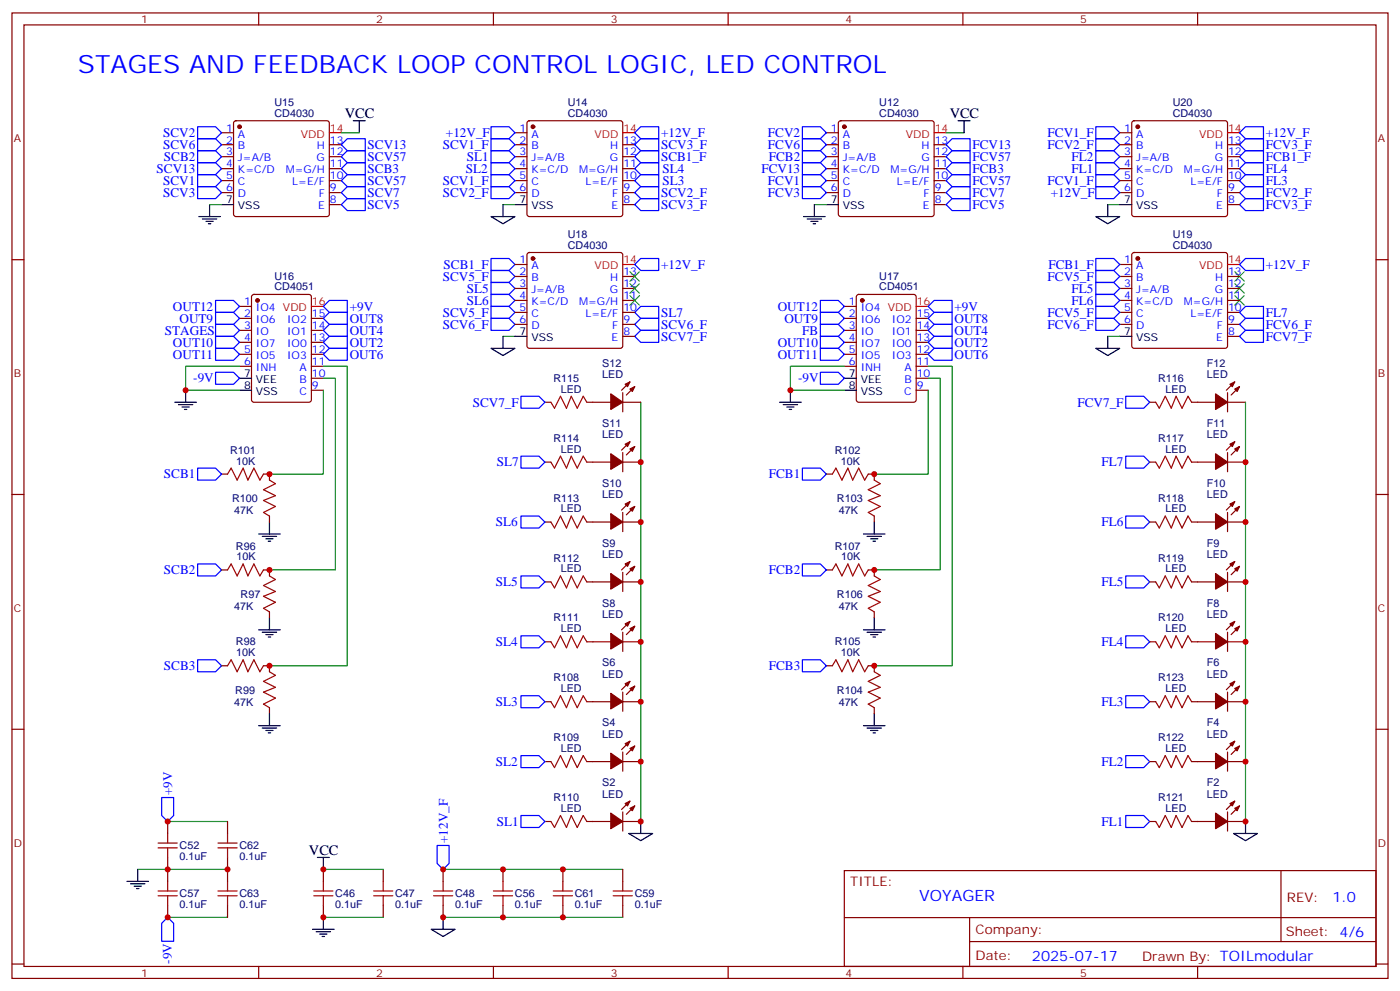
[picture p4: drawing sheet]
<svg xmlns="http://www.w3.org/2000/svg" width="412mm" height="292mm" viewBox="0 0 412 292" stroke-linecap="round" stroke-linejoin="round" font-family="sans-serif">
<g fill="none" stroke="#870000" stroke-width=".35">
<path d="M3.5 3.8h405.4v284.3h-405.4zM7.1 7.3h398.2v277.3h-398.2zM76.2 3.8v3.5M145.3 3.8v3.5M214.5 3.8v3.5M283.6 3.8v3.5M352.8 3.8v3.5M65.3 39.1h3.5M69 35.8l.5-.2h26.8l.5 .2 .2 .5v26.8l-.2 .5-.5 .2h-26.8l-.5-.3-.2-.4v-26.8zM151.7 39.1h3.5M155.5 35.8l.4-.2h26.8l.5 .2 .2 .5v26.8l-.2 .5-.5 .2h-26.8l-.5-.3-.2-.4v-26.8zM243.4 39.1h3.5"/>
<path d="M247.2 35.8l.4-.2h26.9l.5 .2 .2 .5v26.8l-.3 .5-.4 .2h-26.9l-.4-.3-.3-.4v-26.8zM329.8 39.1h3.6M333.6 35.8l.5-.2h26.8l.5 .2 .2 .5v26.8l-.2 .5-.5 .2h-26.8l-.5-.3-.2-.4v-26.8zM65.3 42.6h3.5M65.3 46.1h3.5M65.3 49.7h3.5M65.3 53.2h3.5M65.3 56.7h3.5M97 42.6h3.5M97 46.1h3.5M97 49.7h3.5M97 53.2h3.5"/>
<path d="M97 56.7h3.5M151.7 42.6h3.5M151.7 46.1h3.5M151.7 49.7h3.5M151.7 53.2h3.5M151.7 56.7h3.5M183.4 42.6h3.6M183.4 46.1h3.6M183.4 49.7h3.6M183.4 53.2h3.6M183.4 56.7h3.6M243.4 42.6h3.5"/>
<path d="M243.4 46.1h3.5M243.4 49.7h3.5M243.4 53.2h3.5M243.4 56.7h3.5M275.2 42.6h3.5M275.2 46.1h3.5M275.2 49.7h3.5M275.2 53.2h3.5M275.2 56.7h3.5M329.8 42.6h3.6M329.8 46.1h3.6M329.8 49.7h3.6"/>
<path d="M329.8 53.2h3.6M329.8 56.7h3.6M361.6 42.6h3.5M361.6 46.1h3.5M361.6 49.7h3.5M361.6 53.2h3.5M361.6 56.7h3.5M3.5 76.5h3.6M97 60.3h3.5M151.7 77.9h3.5M155.5 74.6l.4-.2h26.8l.5 .2 .2 .5v26.8l-.2 .5-.5 .2h-26.8l-.5-.2-.2-.5v-26.8zM183.4 60.3h3.6"/>
<path d="M275.2 60.3h3.5M329.8 77.9h3.6M333.6 74.6l.5-.2h26.8l.5 .2 .2 .5v26.8l-.2 .5-.5 .2h-26.8l-.5-.2-.2-.5v-26.8zM361.6 60.3h3.5M405.3 76.5h3.6M70.6 90.2h3.5M70.6 93.8h3.5M70.6 97.3h3.5M74.3 86.9l.5-.2h16.2l.7 .4v30.7l-.4 .6-16.5 .1-.7-.5v-30.6zM91.7 93.8h3.5M91.7 97.3h3.5M151.7 81.4h3.5"/>
<path d="M151.7 84.9h3.5M151.7 88.5h3.5M151.7 92h3.5M151.7 95.5h3.5M183.4 81.4h3.6M183.4 84.9h3.6M183.4 88.5h3.6M183.4 92h3.6M183.4 95.5h3.6M183.4 99.1h3.6M248.7 90.2h3.5M248.7 93.8h3.5"/>
<path d="M248.7 97.3h3.5M252.5 86.9l.4-.2h16.3l.6 .4 .1 30.7-.5 .6-16.5 .1-.6-.5-.1-30.6zM269.9 93.8h3.5M269.9 97.3h3.5M329.8 81.4h3.6M329.8 84.9h3.6M329.8 88.5h3.6M329.8 92h3.6M329.8 95.5h3.6M361.6 81.4h3.5M361.6 84.9h3.5M361.6 88.5h3.5"/>
<path d="M361.6 92h3.5M361.6 95.5h3.5M361.6 99.1h3.5M70.6 100.8h3.5M70.6 104.4h3.5M70.6 107.9h3.5M91.7 100.8h3.5M91.7 104.4h3.5M91.7 107.9h3.5M91.7 114.9h3.5M91.7 111.4h3.5M160.5 118.5h1.8"/>
<path d="M172.9 118.5h7M183.4 115.6v5.7M183.4 118.5h5.3M185.6 112.5l-2.5 2.4M187 113.9l-2.5 2.4M248.7 100.8h3.5M248.7 104.4h3.5M248.7 107.9h3.5M269.9 100.8h3.5M269.9 104.4h3.5M269.9 107.9h3.5M269.9 114.9h3.5"/>
<path d="M269.9 111.4h3.5M338.7 118.5h1.7M351 118.5h7.1M361.6 118.5h5.3M361.6 115.6v5.7M363.7 112.5l-2.5 2.4M365.1 113.9l-2.4 2.4M65.3 139.6h1.7M77.6 139.6h1.8v1.8M160.5 136.1h1.8M172.9 136.1h7M183.4 133.3v5.6"/>
<path d="M183.4 136.1h5.3M185.6 130.1l-2.5 2.5M187 131.5l-2.5 2.5M243.4 139.6h1.8M255.8 139.6h1.7v1.8M338.7 136.1h1.7M351 136.1h7.1M361.6 136.1h5.3M361.6 133.3v5.6M363.7 130.1l-2.5 2.5M365.1 131.5l-2.4 2.5M3.5 145.6h3.6"/>
<path d="M79.4 152v1.7M160.5 153.7h1.8M172.9 153.7h7M183.4 150.9v5.7M183.4 153.7h5.3M185.6 147.7l-2.5 2.5M187 149.2l-2.5 2.4M257.5 152v1.7M338.7 153.7h1.7M351 153.7h7.1M361.6 153.7h5.3M361.6 150.9v5.7"/>
<path d="M363.7 147.7l-2.5 2.5M365.1 149.2l-2.4 2.4M405.3 145.6h3.6M65.3 167.9h1.7M77.6 167.9h1.8v1.7M160.5 171.4h1.8M172.9 171.4h7M183.4 168.6v5.6M183.4 171.4h5.3M185.6 165.4l-2.5 2.5M187 166.8l-2.5 2.5M243.4 167.9h1.8"/>
<path d="M255.8 167.9h1.7v1.7M338.7 171.4h1.7M351 171.4h7.1M361.6 171.4h5.3M361.6 168.6v5.6M363.7 165.4l-2.5 2.5M365.1 166.8l-2.4 2.5M65.3 196.1h1.7M77.6 196.1h1.8v1.7M79.4 180.2v1.8M160.5 189h1.8M172.9 189h7"/>
<path d="M183.4 186.2v5.6M183.4 189h5.3M185.6 183l-2.5 2.5M187 184.4l-2.5 2.5M243.4 196.1h1.8M255.8 196.1h1.7v1.7M257.5 180.2v1.8M338.7 189h1.7M351 189h7.1M361.6 189h5.3M361.6 186.2v5.6M363.7 183l-2.5 2.5"/>
<path d="M365.1 184.4l-2.4 2.5M3.5 214.8h3.6M79.4 208.4v1.8M160.5 206.7h1.8M172.9 206.7h7M183.4 206.7h5.3M183.4 203.8v5.7M185.6 200.7l-2.5 2.4M185.6 218.3l-2.5 2.5M187 202.1l-2.5 2.4M187 219.7l-2.5 2.5M257.5 208.4v1.8"/>
<path d="M338.7 206.7h1.7M351 206.7h7.1M361.6 206.7h5.3M361.6 203.8v5.7M363.7 218.3l-2.5 2.5M363.7 200.7l-2.5 2.4M365.1 219.7l-2.4 2.5M365.1 202.1l-2.4 2.4M405.3 214.8h3.6M160.5 224.3h1.8M172.9 224.3h7M183.4 221.5v5.6"/>
<path d="M183.4 239.1v5.7M183.4 224.3h5.3M185.6 235.9l-2.5 2.5M187 237.3l-2.5 2.5M338.7 224.3h1.7M351 224.3h7.1M361.6 224.3h5.3M361.6 221.5v5.6M361.6 239.1v5.7M363.7 235.9l-2.5 2.5M365.1 237.3l-2.4 2.5M49.4 241.9v3.6"/>
<path d="M49.4 252.5v7.1M67 241.9v3.6M67 252.5v7.1M95.2 256v3.6M112.9 256v3.6M130.5 256v3.6M148.2 256v3.6M160.5 241.9h1.8M165.8 256v3.6M172.9 241.9h7M183.4 256v3.6M183.4 241.9h5.3"/>
<path d="M248.7 256.4h156.6v28.2h-156.6zM338.7 241.9h1.7M351 241.9h7.1M361.6 241.9h5.3M377.3 256.4v20.9M49.4 266.6v3.6M67 266.6v3.6M95.2 266.6v3.6M112.9 266.6v3.6M130.5 266.6v3.6M148.2 266.6v3.6M165.8 266.6v3.6"/>
<path d="M183.4 266.6v3.6M248.7 270.2h156.5M285.6 277.3h119.6M285.6 270.2v14.2M3.5 283.9h3.6M76.2 284.6v3.5M145.3 284.6v3.5M214.5 284.6v3.5M283.6 284.6v3.5M352.8 284.6v3.5M405.3 283.9h3.6"/>
</g>
<g fill="#870000" stroke="#870000" stroke-width=".35">
<path d="M185.6 202.8l1.4-.7-.7 1.4z"/>
<path d="M184.1 201.4l1.5-.7-.7 1.4z"/>
<path d="M179.9 204.2l3.5 2.5-3.5 2.1z"/>
<path d="M185.6 220.4l1.4-.7-.7 1.4z"/>
<path d="M184.1 219l1.5-.7-.7 1.4z"/>
<path d="M179.9 221.8l3.5 2.5-3.5 2.1z"/>
<path d="M185.6 238.1l1.4-.8-.7 1.5z"/>
<path d="M184.1 236.6l1.5-.7-.7 1.4z"/>
<path d="M179.9 239.5l3.5 2.4-3.5 2.2z"/>
<path d="M185.6 185.1l1.4-.7-.7 1.4z"/>
<path d="M184.1 183.7l1.5-.7-.7 1.4z"/>
<path d="M179.9 186.5l3.5 2.5-3.5 2.1z"/>
<path d="M185.6 167.5l1.4-.7-.7 1.4z"/>
<path d="M184.1 166.1l1.5-.7-.7 1.4z"/>
<path d="M179.9 168.9l3.5 2.5-3.5 2.1z"/>
<path d="M185.6 149.9l1.4-.7-.7 1.4z"/>
<path d="M184.1 148.4l1.5-.7-.7 1.5z"/>
<path d="M179.9 151.3l3.5 2.4-3.5 2.2z"/>
<path d="M185.6 132.2l1.4-.7-.7 1.4z"/>
<path d="M184.1 130.8l1.5-.7-.7 1.4z"/>
<path d="M179.9 133.6l3.5 2.5-3.5 2.1z"/>
<path d="M185.6 114.6l1.4-.7-.7 1.4z"/>
<path d="M184.1 113.2l1.5-.7-.7 1.4z"/>
<path d="M179.9 116l3.5 2.5-3.5 2.1z"/>
<path d="M363.7 114.6l1.4-.7-.7 1.4z"/>
<path d="M362.3 113.2l1.4-.7-.7 1.4z"/>
<path d="M358.1 116l3.5 2.5-3.5 2.1z"/>
<path d="M363.7 132.2l1.4-.7-.7 1.4z"/>
<path d="M362.3 130.8l1.4-.7-.7 1.4z"/>
<path d="M358.1 133.6l3.5 2.5-3.5 2.1z"/>
<path d="M363.7 149.9l1.4-.7-.7 1.4z"/>
<path d="M362.3 148.4l1.4-.7-.7 1.5z"/>
<path d="M358.1 151.3l3.5 2.4-3.5 2.2z"/>
<path d="M363.7 167.5l1.4-.7-.7 1.4z"/>
<path d="M362.3 166.1l1.4-.7-.7 1.4z"/>
<path d="M358.1 168.9l3.5 2.5-3.5 2.1z"/>
<path d="M363.7 185.1l1.4-.7-.7 1.4z"/>
<path d="M362.3 183.7l1.4-.7-.7 1.4z"/>
<path d="M358.1 186.5l3.5 2.5-3.5 2.1z"/>
<path d="M363.7 238.1l1.4-.8-.7 1.5z"/>
<path d="M362.3 236.6l1.4-.7-.7 1.4z"/>
<path d="M358.1 239.5l3.5 2.4-3.5 2.2z"/>
<path d="M363.7 220.4l1.4-.7-.7 1.4z"/>
<path d="M362.3 219l1.4-.7-.7 1.4z"/>
<path d="M358.1 221.8l3.5 2.5-3.5 2.1z"/>
<path d="M363.7 202.8l1.4-.7-.7 1.4z"/>
<path d="M362.3 201.4l1.4-.7-.7 1.4z"/>
<path d="M358.1 204.2l3.5 2.5-3.5 2.1z"/>
<circle cx="70.6" cy="37.3" r=".53"/>
<circle cx="248.7" cy="37.3" r=".53"/>
<circle cx="157" cy="37.3" r=".53"/>
<circle cx="75.8" cy="88.5" r=".53"/>
<circle cx="254" cy="88.5" r=".53"/>
<circle cx="157" cy="76.1" r=".53"/>
<circle cx="335.1" cy="76.1" r=".53"/>
<circle cx="335.1" cy="37.3" r=".53"/>
</g>
<g fill="none" stroke="#000" stroke-width=".35">
<path d="M104.1 35.6h3.5M105.8 35.6v3.5M282.2 35.6h3.6M284 35.6v3.5M58.6 63.8h6.3M59.6 64.5h4.3M60.7 65.2h2.1M61.4 65.9h.7M61.7 60.3v3.5M65.3 60.3h3.5M144.6 63.8h7.1l-3.5 2.1zM148.2 60.3v3.5"/>
<path d="M151.7 60.3h3.5M236.7 63.8h6.4M237.8 64.5h4.2M238.8 65.2h2.1M239.5 65.9h.7M239.9 60.3v3.5M243.4 60.3h3.5M322.8 63.8h7l-3.5 2.1zM326.3 60.3v3.5M329.8 60.3h3.6M148.2 99.1v3.5M151.7 99.1h3.5"/>
<path d="M326.3 99.1v3.5M329.8 99.1h3.6M51.5 118.5h6.4M52.6 119.2h4.2M53.6 119.9h2.1M54.7 114.9v3.6M70.6 111.4h3.5M70.6 114.9h3.5M144.6 102.6h7.1l-3.5 2.1zM229.7 118.5h6.3M230.7 119.2h4.2M231.8 119.9h2.1"/>
<path d="M232.8 114.9v3.6M248.7 111.4h3.5M248.7 114.9h3.5M322.8 102.6h7l-3.5 2.1zM54.3 120.6h.7M232.5 120.6h.7M76.2 157.3h6.3M77.3 158h4.2M78.3 158.7h2.1M79 159.4h.7M79.4 153.7v3.6M254.4 157.3h6.3"/>
<path d="M255.4 158h4.2M256.5 158.7h2.1M257.2 159.4h.7M257.5 153.7v3.6M76.2 185.5h6.3M77.3 186.2h4.2M78.3 186.9h2.1M79 187.6h.7M79.4 182v3.5M254.4 185.5h6.3M255.4 186.2h4.2M256.5 186.9h2.1"/>
<path d="M257.2 187.6h.7M257.5 182v3.5M76.2 213.7h6.3M77.3 214.4h4.2M78.3 215.1h2.1M79 215.8h.7M79.4 210.2v3.5M254.4 213.7h6.3M255.4 214.4h4.2M256.5 215.1h2.1M257.2 215.8h.7M257.5 210.2v3.5"/>
<path d="M37.4 259.6h6.3M40.6 256v3.6M93.5 252.5h3.5M95.2 252.5v3.5M185.2 245.5h7.1l-3.6 2.1zM188.7 241.9v3.6M363.4 245.5h7l-3.5 2.1zM366.9 241.9v3.6M38.5 260.3h4.2M39.5 261h2.1M40.2 261.7h.7M92.1 273.7h6.3"/>
<path d="M93.1 274.4h4.3M94.2 275.1h2.1M94.9 275.8h.7M95.2 270.2v3.5M127 273.7h7.1l-3.6 2.1zM130.5 270.2v3.5"/>
</g>
<path d="M97 39.1h3.5M183.4 39.1h3.6M275.2 39.1h3.5M361.6 39.1h3.5M183.4 77.9h3.6M361.6 77.9h3.5M91.7 90.2h3.5M269.9 90.2h3.5" fill="none" stroke="#f00" stroke-width=".35"/>
<g fill="none" stroke="#00f" stroke-width=".35">
<path d="M58.2 37.3h5.3l1.8 1.8-1.8 1.8h-5.3zM144.6 37.3h5.3l1.8 1.8-1.8 1.8h-5.3zM187 39.1l1.7-1.8h5.3v3.6h-5.3zM236.4 37.3h5.3l1.7 1.8-1.7 1.8h-5.3zM322.8 37.3h5.3l1.7 1.8-1.7 1.8h-5.3zM365.1 39.1l1.8-1.8h5.3v3.6h-5.3zM58.2 40.9h5.3l1.8 1.7-1.8 1.8h-5.3zM58.2 44.4h5.3l1.8 1.7-1.8 1.8h-5.3zM58.2 51.4h5.3l1.8 1.8-1.8 1.8h-5.3zM58.2 55h5.3l1.8 1.7-1.8 1.8h-5.3zM58.2 47.9h5.3l1.8 1.8-1.8 1.7h-5.3zM100.5 56.7l1.8-1.7h5.3v3.5h-5.3z"/>
<path d="M100.5 53.2l1.8-1.8h5.3v3.6h-5.3zM100.5 42.6l1.8-1.7h5.3v3.5h-5.3zM100.5 46.1l1.8-1.7h5.3v3.5h-5.3zM100.5 49.7l1.8-1.8h5.3v3.5h-5.3zM144.6 40.9h5.3l1.8 1.7-1.8 1.8h-5.3zM144.6 44.4h5.3l1.8 1.7-1.8 1.8h-5.3zM144.6 47.9h5.3l1.8 1.8-1.8 1.7h-5.3zM144.6 51.4h5.3l1.8 1.8-1.8 1.8h-5.3zM144.6 55h5.3l1.8 1.7-1.8 1.8h-5.3zM187 53.2l1.7-1.8h5.3v3.6h-5.3zM187 49.7l1.7-1.8h5.3v3.5h-5.3zM187 56.7l1.7-1.7h5.3v3.5h-5.3z"/>
<path d="M187 42.6l1.7-1.7h5.3v3.5h-5.3zM187 46.1l1.7-1.7h5.3v3.5h-5.3zM236.4 47.9h5.3l1.7 1.8-1.7 1.7h-5.3zM236.4 55h5.3l1.7 1.7-1.7 1.8h-5.3zM236.4 51.4h5.3l1.7 1.8-1.7 1.8h-5.3zM236.4 44.4h5.3l1.7 1.7-1.7 1.8h-5.3zM236.4 40.9h5.3l1.7 1.7-1.7 1.8h-5.3zM278.7 49.7l1.8-1.8h5.3v3.5h-5.3zM278.7 46.1l1.8-1.7h5.3v3.5h-5.3zM278.7 42.6l1.8-1.7h5.3v3.5h-5.3zM278.7 53.2l1.8-1.8h5.3v3.6h-5.3zM278.7 56.7l1.8-1.7h5.3v3.5h-5.3z"/>
<path d="M322.8 40.9h5.3l1.7 1.7-1.7 1.8h-5.3zM322.8 51.4h5.3l1.7 1.8-1.7 1.8h-5.3zM322.8 44.4h5.3l1.7 1.7-1.7 1.8h-5.3zM322.8 47.9h5.3l1.7 1.8-1.7 1.7h-5.3zM322.8 55h5.3l1.7 1.7-1.7 1.8h-5.3zM365.1 46.1l1.8-1.7h5.3v3.5h-5.3zM365.1 42.6l1.8-1.7h5.3v3.5h-5.3zM365.1 56.7l1.8-1.7h5.3v3.5h-5.3zM365.1 49.7l1.8-1.8h5.3v3.5h-5.3zM365.1 53.2l1.8-1.8h5.3v3.6h-5.3zM100.5 60.3l1.8-1.8h5.3v3.5h-5.3zM144.6 79.7h5.3l1.8 1.7-1.8 1.8h-5.3z"/>
<path d="M144.6 76.1h5.3l1.8 1.8-1.8 1.8h-5.3zM187 60.3l1.7-1.8h5.3v3.5h-5.3zM187 77.9l1.7-1.8h5.3v3.6h-5.3zM278.7 60.3l1.8-1.8h5.3v3.5h-5.3zM322.8 76.1h5.3l1.7 1.8-1.7 1.8h-5.3zM322.8 79.7h5.3l1.7 1.7-1.7 1.8h-5.3zM365.1 60.3l1.8-1.8h5.3v3.5h-5.3zM365.1 77.9l1.8-1.8h5.3v3.6h-5.3zM63.5 95.5h5.3l1.8 1.8-1.8 1.8h-5.3zM63.5 88.5h5.3l1.8 1.7-1.8 1.8h-5.3zM63.5 92h5.3l1.8 1.8-1.8 1.7h-5.3zM63.5 99.1h5.3l1.8 1.7-1.8 1.8h-5.3z"/>
<path d="M95.2 97.3l1.8-1.8h5.3v3.6h-5.3zM95.2 93.8l1.8-1.8h5.3v3.5h-5.3zM95.2 90.2l1.8-1.7h5.3v3.5h-5.3zM144.6 93.8h5.3l1.8 1.7-1.8 1.8h-5.3zM144.6 90.2h5.3l1.8 1.8-1.8 1.8h-5.3zM144.6 86.7h5.3l1.8 1.8-1.8 1.7h-5.3zM144.6 83.2h5.3l1.8 1.7-1.8 1.8h-5.3zM187 95.5l1.7-1.7h5.3v3.5h-5.3zM187 92l1.7-1.8h5.3v3.6h-5.3zM188.7 97.3h5.3v3.5h-5.3l-1.7-1.7zM241.7 95.5h5.2l1.8 1.8-1.8 1.8h-5.2zM241.7 99.1h5.2l1.8 1.7-1.8 1.8h-5.2z"/>
<path d="M241.7 92h5.2l1.8 1.8-1.8 1.7h-5.2zM241.7 88.5h5.2l1.8 1.7-1.8 1.8h-5.2zM273.4 93.8l1.8-1.8h5.3v3.5h-5.3zM275.2 88.5h5.3v3.5h-5.3l-1.8-1.8zM275.2 95.5h5.3v3.6h-5.3l-1.8-1.8zM275.2 99.1h5.3v3.5h-5.3l-1.8-1.8zM322.8 83.2h5.3l1.7 1.7-1.7 1.8h-5.3zM322.8 86.7h5.3l1.7 1.8-1.7 1.7h-5.3zM322.8 90.2h5.3l1.7 1.8-1.7 1.8h-5.3zM322.8 93.8h5.3l1.7 1.7-1.7 1.8h-5.3zM365.1 92l1.8-1.8h5.3v3.6h-5.3zM365.1 95.5l1.8-1.7h5.3v3.5h-5.3z"/>
<path d="M365.1 99.1l1.8-1.8h5.3v3.5h-5.3zM63.5 102.6h5.3l1.8 1.8-1.8 1.7h-5.3zM63.5 109.6h5.3l1.8 1.8-1.8 1.8h-5.3zM95.2 100.8l1.8-1.7h5.3v3.5h-5.3zM95.2 104.4l1.8-1.8h5.3v3.5h-5.3zM153.5 116.7h5.2l1.8 1.8-1.8 1.7h-5.2zM241.7 109.6h5.2l1.8 1.8-1.8 1.8h-5.2zM241.7 102.6h5.2l1.8 1.8-1.8 1.7h-5.2zM273.4 104.4l1.8-1.8h5.3v3.5h-5.3zM331.6 116.7h5.3l1.8 1.8-1.8 1.7h-5.3zM58.2 137.9h5.3l1.8 1.7-1.8 1.8h-5.3zM153.5 134.3h5.2l1.8 1.8-1.8 1.8h-5.2z"/>
<path d="M236.4 137.9h5.3l1.7 1.7-1.7 1.8h-5.3zM331.6 134.3h5.3l1.8 1.8-1.8 1.8h-5.3zM153.5 152h5.2l1.8 1.7-1.8 1.8h-5.2zM331.6 152h5.3l1.8 1.7-1.8 1.8h-5.3zM58.2 166.1h5.3l1.8 1.8-1.8 1.7h-5.3zM153.5 169.6h5.2l1.8 1.8-1.8 1.7h-5.2zM236.4 166.1h5.3l1.7 1.8-1.7 1.7h-5.3zM331.6 169.6h5.3l1.8 1.8-1.8 1.7h-5.3zM58.2 194.3h5.3l1.8 1.8-1.8 1.7h-5.3zM153.5 187.3h5.2l1.8 1.7-1.8 1.8h-5.2zM236.4 194.3h5.3l1.7 1.8-1.7 1.7h-5.3zM331.6 187.3h5.3l1.8 1.7-1.8 1.8h-5.3z"/>
<path d="M153.5 204.9h5.2l1.8 1.8-1.8 1.7h-5.2zM331.6 204.9h5.3l1.8 1.8-1.8 1.7h-5.3zM47.6 234.9h3.6v5.3l-1.8 1.7-1.8-1.7zM153.5 222.5h5.2l1.8 1.8-1.8 1.8h-5.2zM331.6 222.5h5.3l1.8 1.8-1.8 1.8h-5.3zM128.8 249h3.5v5.3l-1.8 1.7-1.7-1.7zM153.5 240.2h5.2l1.8 1.7-1.8 1.8h-5.2zM331.6 240.2h5.3l1.8 1.7-1.8 1.8h-5.3zM49.4 270.2l1.8 1.7v5.3h-3.6v-5.3z"/>
</g>
<g fill="none" stroke="#008700" stroke-width=".35">
<path d="M100.5 39.1h5.3M278.7 39.1h5.3M61.7 60.3h3.6M148.2 60.3h3.5M239.9 60.3h3.5M326.3 60.3h3.5M148.2 99.1h3.5M326.3 99.1h3.5M70.6 107.9h-15.9v7h15.9M95.2 114.9v24.7h-15.8M95.2 111.4h3.6v56.5h-19.4M95.2 107.9h7.1v88.2h-22.9"/>
<path d="M188.7 118.5v123.4M248.7 107.9h-15.9v7h15.9M273.4 114.9v24.7h-15.9M273.4 111.4h3.5v56.5h-19.4M273.4 107.9h7.1v88.2h-23M366.9 118.5v123.4M40.6 256h26.4M49.4 241.9h17.6M95.2 256h17.7M130.5 256h52.9M49.4 270.2h17.6M95.2 270.2h17.7"/>
<path d="M130.5 270.2h52.9"/>
</g>
<g fill="none" stroke="#a10000" stroke-width=".35">
<path d="M162.3 118.5l1 1.7 1.8-3.5 1.8 3.5 1.4-3.5 1.7 3.5 1.8-3.5 1.1 1.8M340.4 118.5l1.1 1.7 1.8-3.5 1.7 3.5 1.4-3.5 1.8 3.5 1.8-3.5 1 1.8M67 139.6l1.1-1.7 1.7 3.5 1.8-3.5 1.4 3.5 1.8-3.5 1.8 3.5 1-1.8M162.3 136.1l1 1.8 1.8-3.6 1.8 3.6 1.4-3.6 1.7 3.6 1.8-3.6 1.1 1.8M245.2 139.6l1-1.7 1.8 3.5 1.8-3.5 1.4 3.5 1.7-3.5 1.8 3.5 1.1-1.8M340.4 136.1l1.1 1.8 1.8-3.6 1.7 3.6 1.4-3.6 1.8 3.6 1.8-3.6 1 1.8M79.4 141.4l1.7 1.1-3.5 1.7 3.5 1.8-3.5 1.4 3.5 1.8-3.5 1.7 1.8 1.1M162.3 153.7l1 1.8 1.8-3.5 1.8 3.5 1.4-3.5 1.7 3.5 1.8-3.5 1.1 1.7M257.5 141.4l1.8 1.1-3.5 1.7 3.5 1.8-3.5 1.4 3.5 1.8-3.5 1.7 1.7 1.1M340.4 153.7l1.1 1.8 1.8-3.5 1.7 3.5 1.4-3.5 1.8 3.5 1.8-3.5 1 1.7M67 167.9l1.1-1.8 1.7 3.5 1.8-3.5 1.4 3.5 1.8-3.5 1.8 3.5 1-1.7M79.4 169.6l1.7 1.1-3.5 1.7 3.5 1.8-3.5 1.4 3.5 1.8-3.5 1.7 1.8 1.1"/>
<path d="M162.3 171.4l1 1.7 1.8-3.5 1.8 3.5 1.4-3.5 1.7 3.5 1.8-3.5 1.1 1.8M245.2 167.9l1-1.8 1.8 3.5 1.8-3.5 1.4 3.5 1.7-3.5 1.8 3.5 1.1-1.7M257.5 169.6l1.8 1.1-3.5 1.7 3.5 1.8-3.5 1.4 3.5 1.8-3.5 1.7 1.7 1.1M340.4 171.4l1.1 1.7 1.8-3.5 1.7 3.5 1.4-3.5 1.8 3.5 1.8-3.5 1 1.8M67 196.1l1.1-1.8 1.7 3.5 1.8-3.5 1.4 3.5 1.8-3.5 1.8 3.5 1-1.7M79.4 197.8l1.7 1.1-3.5 1.8 3.5 1.7-3.5 1.4 3.5 1.8-3.5 1.8 1.8 1M162.3 189l1 1.8 1.8-3.5 1.8 3.5 1.4-3.5 1.7 3.5 1.8-3.5 1.1 1.7M245.2 196.1l1-1.8 1.8 3.5 1.8-3.5 1.4 3.5 1.7-3.5 1.8 3.5 1.1-1.7M257.5 197.8l1.8 1.1-3.5 1.8 3.5 1.7-3.5 1.4 3.5 1.8-3.5 1.8 1.7 1M340.4 189l1.1 1.8 1.8-3.5 1.7 3.5 1.4-3.5 1.8 3.5 1.8-3.5 1 1.7M162.3 206.7l1 1.7 1.8-3.5 1.8 3.5 1.4-3.5 1.7 3.5 1.8-3.5 1.1 1.8M340.4 206.7l1.1 1.7 1.8-3.5 1.7 3.5 1.4-3.5 1.8 3.5 1.8-3.5 1 1.8"/>
<path d="M162.3 224.3l1 1.8 1.8-3.6 1.8 3.6 1.4-3.6 1.7 3.6 1.8-3.6 1.1 1.8M340.4 224.3l1.1 1.8 1.8-3.6 1.7 3.6 1.4-3.6 1.8 3.6 1.8-3.6 1 1.8M46.6 249.7h5.6M46.6 248.3h5.6M49.4 245.5v2.8M49.4 249.7v2.8M49.4 259.6v2.8M64.2 249.7h5.6M64.2 248.3h5.6M67 245.5v2.8M67 249.7v2.8M67 259.6v2.8"/>
<path d="M95.2 259.6v2.8M112.9 259.6v2.8M130.5 259.6v2.8M148.2 259.6v2.8M162.3 241.9l1 1.8 1.8-3.5 1.8 3.5 1.4-3.5 1.7 3.5 1.8-3.5 1.1 1.7M165.8 259.6v2.8M183.4 259.6v2.8M340.4 241.9l1.1 1.8 1.8-3.5 1.7 3.5 1.4-3.5 1.8 3.5 1.8-3.5 1 1.7M46.6 263.8h5.6M46.6 262.4h5.6M49.4 263.8v2.8M64.2 263.8h5.6"/>
<path d="M64.2 262.4h5.6M67 263.8v2.8M92.4 263.8h5.7M92.4 262.4h5.7M95.2 263.8v2.8M110.1 263.8h5.6M110.1 262.4h5.6M112.9 263.8v2.8M127.7 263.8h5.6M127.7 262.4h5.6M130.5 263.8v2.8M145.3 263.8h5.7"/>
<path d="M145.3 262.4h5.7M148.2 263.8v2.8M163 263.8h5.6M163 262.4h5.6M165.8 263.8v2.8M180.6 263.8h5.7M180.6 262.4h5.7M183.4 263.8v2.8"/>
</g>
<path d="M185.6 87.1l2.8 2.8M185.6 83.5l2.8 2.9M185.6 80l2.8 2.8M188.4 87.1l-2.8 2.8M188.4 83.5l-2.8 2.9M188.4 80l-2.8 2.8M363.7 80l2.8 2.8M363.7 83.5l2.8 2.9M363.7 87.1l2.8 2.8M366.5 80l-2.8 2.8M366.5 83.5l-2.8 2.9M366.5 87.1l-2.8 2.8" fill="none" stroke="#3c3" stroke-width=".35"/>
<g fill="#c00">
<circle cx="54.7" cy="114.9" r=".88"/>
<circle cx="232.8" cy="114.9" r=".88"/>
<circle cx="79.4" cy="139.6" r=".88"/>
<circle cx="79.4" cy="167.9" r=".88"/>
<circle cx="79.4" cy="196.1" r=".88"/>
<circle cx="257.5" cy="139.6" r=".88"/>
<circle cx="257.5" cy="167.9" r=".88"/>
<circle cx="257.5" cy="196.1" r=".88"/>
<circle cx="188.7" cy="206.7" r=".88"/>
<circle cx="188.7" cy="224.3" r=".88"/>
<circle cx="188.7" cy="189" r=".88"/>
<circle cx="188.7" cy="171.4" r=".88"/>
<circle cx="188.7" cy="153.7" r=".88"/>
<circle cx="188.7" cy="136.1" r=".88"/>
<circle cx="366.9" cy="136.1" r=".88"/>
<circle cx="366.9" cy="153.7" r=".88"/>
<circle cx="366.9" cy="171.4" r=".88"/>
<circle cx="366.9" cy="189" r=".88"/>
<circle cx="366.9" cy="224.3" r=".88"/>
<circle cx="366.9" cy="206.7" r=".88"/>
<circle cx="148.2" cy="256" r=".88"/>
<circle cx="165.8" cy="256" r=".88"/>
<circle cx="148.2" cy="270.2" r=".88"/>
<circle cx="165.8" cy="270.2" r=".88"/>
<circle cx="49.4" cy="241.9" r=".88"/>
<circle cx="49.4" cy="270.2" r=".88"/>
<circle cx="49.4" cy="256" r=".88"/>
<circle cx="67" cy="256" r=".88"/>
<circle cx="366.9" cy="241.9" r=".88"/>
<circle cx="188.7" cy="241.9" r=".88"/>
<circle cx="95.3" cy="270.2" r=".88"/>
<circle cx="95.3" cy="256" r=".88"/>
<circle cx="130.5" cy="270.2" r=".88"/>
<circle cx="130.5" cy="256" r=".88"/>
</g>
<text font-size="7.4" fill="#00f" x="22.9" y="21.4">STAGES AND FEEDBACK LOOP CONTROL LOGIC, LED CONTROL</text>
<text font-size="4.6" fill="#00f" x="270.8" y="265.4">VOYAGER</text>
<g font-size="4.2">
<text x="101.6" y="34.9">VCC</text>
<text x="279.8" y="34.9">VCC</text>
<text x="91" y="251.8">VCC</text>
</g>
<g font-size="4.2" fill="#00f">
<text x="392.5" y="265.7">1.0</text>
<text x="304" y="283">2025-07-17</text>
</g>
<g font-size="3.9" fill="#00f">
<text x="48.1" y="40.3">SCV2</text>
<text x="131.4" y="40.3">+12V_F</text>
<text x="194.7" y="40.4">+12V_F</text>
<text x="226.2" y="40.3">FCV2</text>
<text x="308.6" y="40.3">FCV1_F</text>
<text x="372.9" y="40.4">+12V_F</text>
<text x="48.1" y="43.8">SCV6</text>
<text x="48.3" y="47.4">SCB2</text>
<text x="108.3" y="43.9">SCV13</text>
<text x="108.3" y="47.4">SCV57</text>
<text x="130.4" y="43.9">SCV1_F</text>
<text x="137.5" y="47.4">SL1</text>
<text x="194.7" y="43.9">SCV3_F</text>
<text x="194.7" y="47.5">SCB1_F</text>
<text x="226.2" y="43.9">FCV6</text>
<text x="226.5" y="47.4">FCB2</text>
<text x="286.5" y="47.4">FCV57</text>
<text x="286.5" y="43.9">FCV13</text>
<text x="308.6" y="43.8">FCV2_F</text>
<text x="315.6" y="47.4">FL2</text>
<text x="372.9" y="47.5">FCB1_F</text>
<text x="372.9" y="43.9">FCV3_F</text>
<text x="46.1" y="50.9">SCV13</text>
<text x="108.3" y="51">SCB3</text>
<text x="137.2" y="50.8">SL2</text>
<text x="195.2" y="51">SL4</text>
<text x="224.3" y="50.9">FCV13</text>
<text x="286.5" y="50.9">FCB3</text>
<text x="315.6" y="50.9">FL1</text>
<text x="372.9" y="51">FL4</text>
<text x="48.1" y="54.4">SCV1</text>
<text x="48.1" y="58">SCV3</text>
<text x="108.3" y="58">SCV7</text>
<text x="108.3" y="54.5">SCV57</text>
<text x="130.4" y="54.5">SCV1_F</text>
<text x="130.4" y="58">SCV2_F</text>
<text x="194.7" y="58">SCV2_F</text>
<text x="195.2" y="54.6">SL3</text>
<text x="226.2" y="58">FCV3</text>
<text x="226.2" y="54.5">FCV1</text>
<text x="286.5" y="54.5">FCV57</text>
<text x="286.5" y="58">FCV7</text>
<text x="308.6" y="54.4">FCV1_F</text>
<text x="309.5" y="57.9">+12V_F</text>
<text x="372.9" y="58">FCV2_F</text>
<text x="372.9" y="54.5">FL3</text>
<text x="108.3" y="61.6">SCV5</text>
<text x="194.7" y="61.6">SCV3_F</text>
<text x="286.5" y="61.5">FCV5</text>
<text x="372.9" y="61.6">FCV3_F</text>
<text x="130.4" y="82.7">SCV5_F</text>
<text x="130.7" y="79.1">SCB1_F</text>
<text x="194.7" y="79.3">+12V_F</text>
<text x="308.6" y="82.6">FCV5_F</text>
<text x="308.8" y="79.2">FCB1_F</text>
<text x="372.9" y="79.3">+12V_F</text>
<text x="137.5" y="89.7">SL6</text>
<text x="137.5" y="86.2">SL5</text>
<text x="315.6" y="86.2">FL5</text>
<text x="315.6" y="89.7">FL6</text>
<text x="51" y="91.5">OUT12</text>
<text x="52.9" y="95">OUT9</text>
<text x="103" y="95.1">OUT8</text>
<text x="103" y="91.6">+9V</text>
<text x="130.4" y="93.3">SCV5_F</text>
<text x="194.7" y="93.3">SL7</text>
<text x="229.1" y="91.5">OUT12</text>
<text x="231.1" y="95">OUT9</text>
<text x="281.2" y="91.6">+9V</text>
<text x="281.2" y="95.1">OUT8</text>
<text x="308.6" y="93.2">FCV5_F</text>
<text x="372.9" y="93.3">FL7</text>
<text x="48.6" y="98.6">STAGES</text>
<text x="103" y="98.6">OUT4</text>
<text x="130.4" y="96.8">SCV6_F</text>
<text x="194.7" y="100.4">SCV7_F</text>
<text x="194.7" y="96.8">SCV6_F</text>
<text x="236.3" y="98.5">FB</text>
<text x="281.2" y="98.6">OUT4</text>
<text x="308.6" y="96.8">FCV6_F</text>
<text x="372.9" y="96.8">FCV6_F</text>
<text x="372.9" y="100.4">FCV7_F</text>
<text x="51" y="105.6">OUT11</text>
<text x="51" y="102.1">OUT10</text>
<text x="103" y="102.1">OUT2</text>
<text x="103" y="105.6">OUT6</text>
<text x="229.1" y="102.1">OUT10</text>
<text x="229.1" y="105.6">OUT11</text>
<text x="281.2" y="105.6">OUT6</text>
<text x="281.2" y="102.1">OUT2</text>
<text x="56.9" y="112.6">-9V</text>
<text x="235.1" y="112.6">-9V</text>
<text x="139.2" y="119.7">SCV7_F</text>
<text x="317.4" y="119.7">FCV7_F</text>
<text x="146.3" y="137.3">SL7</text>
<text x="324.5" y="137.3">FL7</text>
<text x="48.3" y="140.9">SCB1</text>
<text x="226.5" y="140.9">FCB1</text>
<text x="146.1" y="155">SL6</text>
<text x="324.5" y="155">FL6</text>
<text x="48.3" y="169.1">SCB2</text>
<text x="146.1" y="172.6">SL5</text>
<text x="226.5" y="169.1">FCB2</text>
<text x="324.5" y="172.6">FL5</text>
<text x="146.1" y="190.2">SL4</text>
<text x="324.5" y="190.3">FL4</text>
<text x="48.3" y="197.3">SCB3</text>
<text x="226.5" y="197.3">FCB3</text>
<text x="146.1" y="207.9">SL3</text>
<text x="324.5" y="207.9">FL3</text>
<text x="146.1" y="225.5">SL2</text>
<text x="324.5" y="225.6">FL2</text>
<text x="50.7" y="234.2" transform="rotate(-90 50.7 234.2)">+9V</text>
<text x="146.3" y="243.2">SL1</text>
<text x="324.5" y="243.2">FL1</text>
<text x="131.9" y="248.3" transform="rotate(-90 131.9 248.3)">+12V_F</text>
<text x="50.7" y="283.8" transform="rotate(-90 50.7 283.8)">-9V</text>
</g>
<g font-size="3.9" fill="#800">
<text x="250.5" y="261">TITLE:</text>
<text x="379.1" y="265.7">REV:</text>
<text x="287.4" y="275.2">Company:</text>
<text x="378.7" y="275.8">Sheet: 4/6</text>
<text x="287.4" y="282.9">Date:</text>
<text x="336.4" y="282.9">Drawn By: TOILmodular</text>
</g>
<g font-size="3.2" fill="#800">
<text x="41.6" y="6.8">1</text>
<text x="110.8" y="6.8">2</text>
<text x="179.9" y="6.8">3</text>
<text x="249.1" y="6.8">4</text>
<text x="318.2" y="6.8">5</text>
<text x="4.1" y="41.9">A</text>
<text x="405.9" y="41.9">A</text>
<text x="4.1" y="111.1">B</text>
<text x="405.9" y="111.1">B</text>
<text x="4.1" y="180.2">C</text>
<text x="405.9" y="180.2">C</text>
<text x="4.1" y="249.3">D</text>
<text x="405.9" y="249.3">D</text>
<text x="41.6" y="287.6">1</text>
<text x="110.8" y="287.6">2</text>
<text x="179.9" y="287.6">3</text>
<text x="249.1" y="287.6">4</text>
<text x="318.2" y="287.6">5</text>
</g>
<g font-size="3.2" fill="#000080">
<text x="80.8" y="34.4">CD4030</text>
<text x="80.8" y="31.2">U15</text>
<text x="167.3" y="34.4">CD4030</text>
<text x="167.3" y="31.2">U14</text>
<text x="259" y="34.4">CD4030</text>
<text x="259" y="31.2">U12</text>
<text x="345.4" y="34.4">CD4030</text>
<text x="345.4" y="31.2">U20</text>
<text x="167.3" y="70">U18</text>
<text x="345.4" y="70">U19</text>
<text x="167.3" y="73.2">CD4030</text>
<text x="345.4" y="73.2">CD4030</text>
<text x="80.8" y="82.4">U16</text>
<text x="259" y="82.4">U17</text>
<text x="80.8" y="85.5">CD4051</text>
<text x="259" y="85.5">CD4051</text>
<text x="163" y="112.5">R115</text>
<text x="177.4" y="111.4">LED</text>
<text x="177.4" y="108.1">S12</text>
<text x="341.2" y="112.5">R116</text>
<text x="355.5" y="111.4">LED</text>
<text x="355.5" y="108.1">F12</text>
<text x="165.2" y="115.6">LED</text>
<text x="343.3" y="115.6">LED</text>
<text x="177.4" y="125.7">S11</text>
<text x="355.5" y="125.7">F11</text>
<text x="163" y="130.1">R114</text>
<text x="177.4" y="129">LED</text>
<text x="341.2" y="130.1">R117</text>
<text x="355.5" y="129">LED</text>
<text x="67.8" y="133.6">R101</text>
<text x="69.5" y="136.8">10K</text>
<text x="165.2" y="133.3">LED</text>
<text x="245.9" y="133.6">R102</text>
<text x="247.7" y="136.8">10K</text>
<text x="343.3" y="133.3">LED</text>
<text x="177.4" y="143.3">S10</text>
<text x="355.5" y="143.3">F10</text>
<text x="68.4" y="147.8">R100</text>
<text x="163" y="147.7">R113</text>
<text x="177.4" y="146.7">LED</text>
<text x="246.5" y="147.8">R103</text>
<text x="341.2" y="147.7">R118</text>
<text x="355.5" y="146.7">LED</text>
<text x="69" y="151.3">47K</text>
<text x="165.2" y="150.9">LED</text>
<text x="247.1" y="151.3">47K</text>
<text x="343.3" y="150.9">LED</text>
<text x="69.5" y="161.9">R96</text>
<text x="177.4" y="161">S9</text>
<text x="245.9" y="161.9">R107</text>
<text x="355.5" y="161">F9</text>
<text x="69.7" y="165">10K</text>
<text x="163" y="165.4">R112</text>
<text x="177.4" y="164.3">LED</text>
<text x="247.8" y="165">10K</text>
<text x="341.2" y="165.4">R119</text>
<text x="355.5" y="164.3">LED</text>
<text x="165.2" y="168.6">LED</text>
<text x="343.3" y="168.6">LED</text>
<text x="69" y="179.6">47K</text>
<text x="70.9" y="176">R97</text>
<text x="177.4" y="178.6">S8</text>
<text x="246.5" y="176.1">R106</text>
<text x="247.1" y="179.6">47K</text>
<text x="355.5" y="178.6">F8</text>
<text x="163" y="183">R111</text>
<text x="177.4" y="182">LED</text>
<text x="341.2" y="183">R120</text>
<text x="355.5" y="182">LED</text>
<text x="69.5" y="190.1">R98</text>
<text x="165.2" y="186.2">LED</text>
<text x="245.9" y="190.1">R105</text>
<text x="343.3" y="186.2">LED</text>
<text x="69.5" y="193.3">10K</text>
<text x="177.4" y="196.3">S6</text>
<text x="247.7" y="193.3">10K</text>
<text x="355.5" y="196.3">F6</text>
<text x="163" y="200.7">R108</text>
<text x="165.2" y="203.8">LED</text>
<text x="177.4" y="199.6">LED</text>
<text x="341.2" y="200.7">R123</text>
<text x="343.3" y="203.8">LED</text>
<text x="355.5" y="199.6">LED</text>
<text x="69" y="207.8">47K</text>
<text x="69.3" y="204.3">R99</text>
<text x="246.5" y="204.3">R104</text>
<text x="247.1" y="207.8">47K</text>
<text x="177.4" y="213.9">S4</text>
<text x="355.5" y="213.9">F4</text>
<text x="163" y="218.3">R109</text>
<text x="165.2" y="221.5">LED</text>
<text x="177.4" y="217.2">LED</text>
<text x="341.2" y="218.3">R122</text>
<text x="343.3" y="221.5">LED</text>
<text x="355.5" y="217.2">LED</text>
<text x="177.4" y="231.5">S2</text>
<text x="355.5" y="231.5">F2</text>
<text x="163" y="235.9">R110</text>
<text x="165.2" y="239.1">LED</text>
<text x="177.4" y="234.9">LED</text>
<text x="341.2" y="235.9">R121</text>
<text x="343.3" y="239.1">LED</text>
<text x="355.5" y="234.9">LED</text>
<text x="52.9" y="250.1">C52</text>
<text x="70.6" y="250.1">C62</text>
<text x="52.9" y="253.3">0.1uF</text>
<text x="70.6" y="253.3">0.1uF</text>
<text x="52.9" y="267.4">0.1uF</text>
<text x="52.9" y="264.2">C57</text>
<text x="70.6" y="267.4">0.1uF</text>
<text x="70.6" y="264.2">C63</text>
<text x="98.8" y="267.4">0.1uF</text>
<text x="98.8" y="264.2">C46</text>
<text x="116.4" y="267.4">0.1uF</text>
<text x="116.4" y="264.2">C47</text>
<text x="134.1" y="267.4">0.1uF</text>
<text x="134.1" y="264.2">C48</text>
<text x="151.7" y="267.4">0.1uF</text>
<text x="151.7" y="264.2">C56</text>
<text x="169.3" y="267.4">0.1uF</text>
<text x="169.3" y="264.2">C61</text>
<text x="187" y="267.4">0.1uF</text>
<text x="187" y="264.2">C59</text>
</g>
<g font-size="3.2" fill="#00f">
<text x="66.6" y="38.7">1</text>
<text x="70.1" y="40.5">A</text>
<text x="153" y="38.7">1</text>
<text x="156.5" y="40.5">A</text>
<text x="244.8" y="38.7">1</text>
<text x="248.2" y="40.5">A</text>
<text x="331.2" y="38.7">1</text>
<text x="334.7" y="40.5">A</text>
<text x="66.6" y="42.3">2</text>
<text x="66.6" y="45.8">3</text>
<text x="70.1" y="44">B</text>
<text x="70.1" y="47.6">J=A/B</text>
<text x="93.2" y="47.6">G</text>
<text x="93.3" y="44">H</text>
<text x="97.2" y="45.8">12</text>
<text x="97.2" y="42.3">13</text>
<text x="153" y="42.3">2</text>
<text x="153" y="45.8">3</text>
<text x="156.5" y="44">B</text>
<text x="156.5" y="47.6">J=A/B</text>
<text x="179.7" y="47.6">G</text>
<text x="179.8" y="44">H</text>
<text x="183.6" y="45.8">12</text>
<text x="183.6" y="42.3">13</text>
<text x="244.8" y="42.3">2</text>
<text x="244.8" y="45.8">3</text>
<text x="248.2" y="44">B</text>
<text x="248.2" y="47.6">J=A/B</text>
<text x="271.4" y="47.6">G</text>
<text x="271.5" y="44">H</text>
<text x="275.3" y="45.8">12</text>
<text x="275.3" y="42.3">13</text>
<text x="331.2" y="42.3">2</text>
<text x="331.2" y="45.8">3</text>
<text x="334.7" y="44">B</text>
<text x="334.7" y="47.6">J=A/B</text>
<text x="357.8" y="47.6">G</text>
<text x="357.9" y="44">H</text>
<text x="361.8" y="45.8">12</text>
<text x="361.8" y="42.3">13</text>
<text x="66.6" y="49.3">4</text>
<text x="66.6" y="52.8">5</text>
<text x="70.1" y="51.1">K=C/D</text>
<text x="84.2" y="51.1">M=G/H</text>
<text x="97.2" y="52.8">10</text>
<text x="97.2" y="49.3">11</text>
<text x="153" y="49.3">4</text>
<text x="153" y="52.8">5</text>
<text x="156.5" y="51.1">K=C/D</text>
<text x="170.6" y="51.1">M=G/H</text>
<text x="183.6" y="52.8">10</text>
<text x="183.6" y="49.3">11</text>
<text x="244.8" y="49.3">4</text>
<text x="244.8" y="52.8">5</text>
<text x="248.2" y="51.1">K=C/D</text>
<text x="262.3" y="51.1">M=G/H</text>
<text x="275.3" y="52.8">10</text>
<text x="275.3" y="49.3">11</text>
<text x="331.2" y="49.3">4</text>
<text x="331.2" y="52.8">5</text>
<text x="334.7" y="51.1">K=C/D</text>
<text x="348.7" y="51.1">M=G/H</text>
<text x="361.8" y="52.8">10</text>
<text x="361.8" y="49.3">11</text>
<text x="66.6" y="56.4">6</text>
<text x="70.1" y="54.6">C</text>
<text x="70.1" y="58.1">D</text>
<text x="86.1" y="54.6">L=E/F</text>
<text x="93.9" y="58.1">F</text>
<text x="97.2" y="59.9">8</text>
<text x="97.2" y="56.4">9</text>
<text x="153" y="56.4">6</text>
<text x="156.5" y="54.6">C</text>
<text x="156.5" y="58.1">D</text>
<text x="172.5" y="54.6">L=E/F</text>
<text x="180.3" y="58.1">F</text>
<text x="183.6" y="59.9">8</text>
<text x="183.6" y="56.4">9</text>
<text x="244.8" y="56.4">6</text>
<text x="248.2" y="54.6">C</text>
<text x="248.2" y="58.1">D</text>
<text x="264.2" y="54.6">L=E/F</text>
<text x="272" y="58.1">F</text>
<text x="275.3" y="59.9">8</text>
<text x="275.3" y="56.4">9</text>
<text x="331.2" y="56.4">6</text>
<text x="334.7" y="54.6">C</text>
<text x="334.7" y="58.1">D</text>
<text x="350.7" y="54.6">L=E/F</text>
<text x="358.5" y="58.1">F</text>
<text x="361.8" y="59.9">8</text>
<text x="361.8" y="56.4">9</text>
<text x="93.7" y="61.7">E</text>
<text x="180.1" y="61.7">E</text>
<text x="271.9" y="61.7">E</text>
<text x="358.3" y="61.7">E</text>
<text x="153" y="77.5">1</text>
<text x="331.2" y="77.5">1</text>
<text x="153" y="81.1">2</text>
<text x="156.5" y="79.3">A</text>
<text x="156.5" y="82.8">B</text>
<text x="179.8" y="82.8">H</text>
<text x="183.6" y="81.1">13</text>
<text x="331.2" y="81.1">2</text>
<text x="334.7" y="79.3">A</text>
<text x="334.7" y="82.8">B</text>
<text x="357.9" y="82.8">H</text>
<text x="361.8" y="81.1">13</text>
<text x="71.9" y="89.9">1</text>
<text x="153" y="84.6">3</text>
<text x="153" y="88.1">4</text>
<text x="156.5" y="86.4">J=A/B</text>
<text x="156.5" y="89.9">K=C/D</text>
<text x="170.6" y="89.9">M=G/H</text>
<text x="179.7" y="86.4">G</text>
<text x="183.6" y="88.1">11</text>
<text x="183.6" y="84.6">12</text>
<text x="250" y="89.9">1</text>
<text x="331.2" y="84.6">3</text>
<text x="331.2" y="88.1">4</text>
<text x="334.7" y="86.4">J=A/B</text>
<text x="334.7" y="89.9">K=C/D</text>
<text x="348.7" y="89.9">M=G/H</text>
<text x="357.8" y="86.4">G</text>
<text x="361.8" y="88.1">11</text>
<text x="361.8" y="84.6">12</text>
<text x="71.9" y="93.4">2</text>
<text x="75.4" y="91.7">IO4 VDD</text>
<text x="75.4" y="95.2">IO6</text>
<text x="84.6" y="95.2">IO2</text>
<text x="91.9" y="93.4">15</text>
<text x="153" y="91.7">5</text>
<text x="153" y="95.2">6</text>
<text x="156.5" y="93.4">C</text>
<text x="172.5" y="93.4">L=E/F</text>
<text x="183.6" y="95.2">9</text>
<text x="183.6" y="91.7">10</text>
<text x="250" y="93.4">2</text>
<text x="253.5" y="91.7">IO4 VDD</text>
<text x="253.5" y="95.2">IO6</text>
<text x="262.7" y="95.2">IO2</text>
<text x="270.1" y="93.4">15</text>
<text x="331.2" y="91.7">5</text>
<text x="331.2" y="95.2">6</text>
<text x="334.7" y="93.4">C</text>
<text x="350.7" y="93.4">L=E/F</text>
<text x="361.8" y="95.2">9</text>
<text x="361.8" y="91.7">10</text>
<text x="71.9" y="96.9">3</text>
<text x="71.9" y="100.5">4</text>
<text x="75.4" y="98.7">IO</text>
<text x="84.6" y="98.7">IO1</text>
<text x="91.9" y="100.5">13</text>
<text x="91.9" y="96.9">14</text>
<text x="156.5" y="96.9">D</text>
<text x="180.1" y="100.5">E</text>
<text x="180.3" y="96.9">F</text>
<text x="183.6" y="98.7">8</text>
<text x="250" y="96.9">3</text>
<text x="250" y="100.5">4</text>
<text x="253.5" y="98.7">IO</text>
<text x="262.7" y="98.7">IO1</text>
<text x="270.1" y="100.5">13</text>
<text x="270.1" y="96.9">14</text>
<text x="334.7" y="96.9">D</text>
<text x="358.3" y="100.5">E</text>
<text x="358.5" y="96.9">F</text>
<text x="361.8" y="98.7">8</text>
<text x="71.9" y="104">5</text>
<text x="71.9" y="107.5">6</text>
<text x="75.4" y="102.2">IO7</text>
<text x="75.4" y="105.8">IO5</text>
<text x="84.6" y="105.8">IO3</text>
<text x="84.6" y="102.2">IO0</text>
<text x="91.9" y="107.5">11</text>
<text x="91.9" y="104">12</text>
<text x="250" y="104">5</text>
<text x="250" y="107.5">6</text>
<text x="253.5" y="102.2">IO7</text>
<text x="253.5" y="105.8">IO5</text>
<text x="262.7" y="105.8">IO3</text>
<text x="262.7" y="102.2">IO0</text>
<text x="270.1" y="107.5">11</text>
<text x="270.1" y="104">12</text>
<text x="75.4" y="109.3">INH</text>
<text x="88.2" y="112.8">B</text>
<text x="88.2" y="109.3">A</text>
<text x="91.9" y="111.1">10</text>
<text x="253.5" y="109.3">INH</text>
<text x="266.4" y="112.8">B</text>
<text x="266.4" y="109.3">A</text>
<text x="270.1" y="111.1">10</text>
<text x="88.2" y="116.3">C</text>
<text x="91.9" y="114.6">9</text>
<text x="266.4" y="116.3">C</text>
<text x="270.1" y="114.6">9</text>
</g>
<g font-size="3.2" fill="#f00">
<text x="88.6" y="40.5">VDD</text>
<text x="97.2" y="38.7">14</text>
<text x="175.1" y="40.5">VDD</text>
<text x="183.6" y="38.7">14</text>
<text x="266.8" y="40.5">VDD</text>
<text x="275.3" y="38.7">14</text>
<text x="353.2" y="40.5">VDD</text>
<text x="361.8" y="38.7">14</text>
<text x="183.6" y="77.5">14</text>
<text x="361.8" y="77.5">14</text>
<text x="175.1" y="79.3">VDD</text>
<text x="353.2" y="79.3">VDD</text>
<text x="91.9" y="89.9">16</text>
<text x="270.1" y="89.9">16</text>
</g>
<g font-size="3.2">
<text x="66.6" y="59.9">7</text>
<text x="153" y="59.9">7</text>
<text x="244.8" y="59.9">7</text>
<text x="331.2" y="59.9">7</text>
<text x="70.1" y="61.7">VSS</text>
<text x="156.5" y="61.7">VSS</text>
<text x="248.2" y="61.7">VSS</text>
<text x="334.7" y="61.7">VSS</text>
<text x="153" y="98.7">7</text>
<text x="156.5" y="100.5">VSS</text>
<text x="331.2" y="98.7">7</text>
<text x="334.7" y="100.5">VSS</text>
<text x="71.9" y="111.1">7</text>
<text x="75.4" y="112.8">VEE</text>
<text x="250" y="111.1">7</text>
<text x="253.5" y="112.8">VEE</text>
<text x="71.9" y="114.6">8</text>
<text x="75.4" y="116.3">VSS</text>
<text x="250" y="114.6">8</text>
<text x="253.5" y="116.3">VSS</text>
</g>
</svg>
